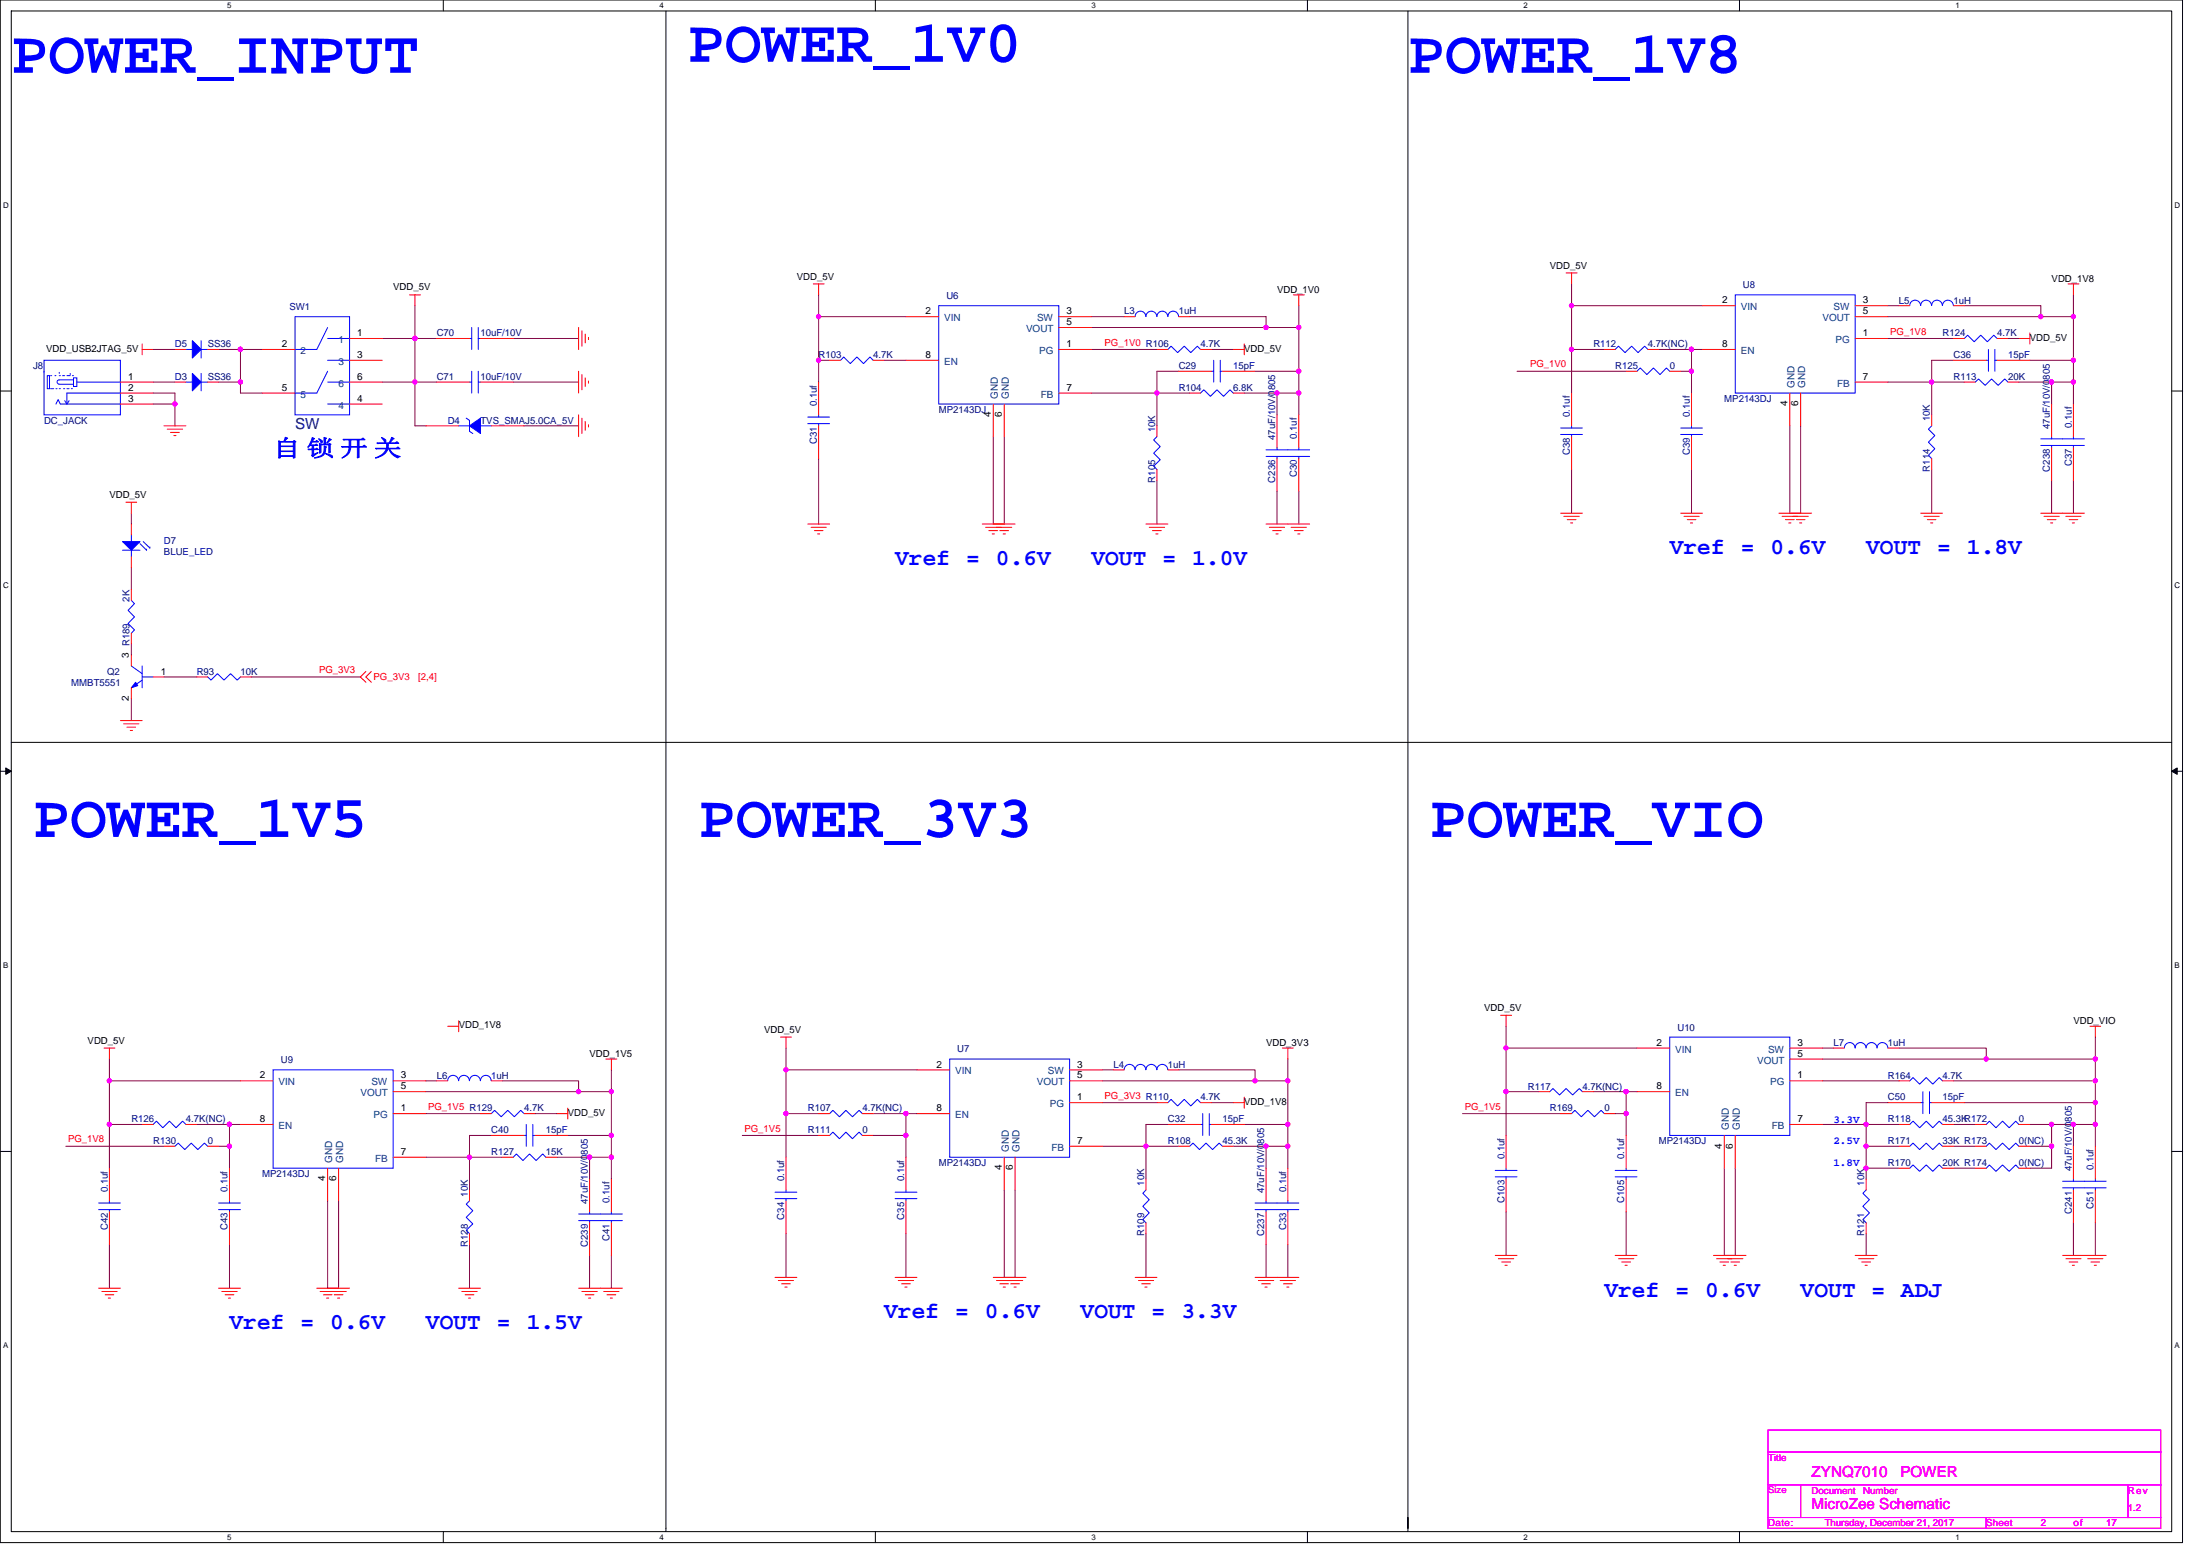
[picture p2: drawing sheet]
<svg xmlns="http://www.w3.org/2000/svg" width="297mm" height="210mm" viewBox="0 0 297 210" stroke-linecap="round" stroke-linejoin="round" font-family="sans-serif">
<path d="M0 0h294.7v208.2h-294.7zM1.5 1.5h291.7v205.2h-291.7z" fill="none" stroke="#000" stroke-width=".14"/>
<g fill="#fff">
<path d="M30.7 .1h.6v1.2h-.6z"/>
<path d="M30.7 206.8h.6v1.2h-.6z"/>
</g>
<path d="M59.9 0v1.5M59.9 206.7v1.5" fill="none" stroke="#000" stroke-width=".14"/>
<g fill="#fff">
<path d="M89 .1h.6v1.2h-.6z"/>
<path d="M89 206.8h.6v1.2h-.6z"/>
</g>
<path d="M118.2 0v1.5M118.2 206.7v1.5" fill="none" stroke="#000" stroke-width=".14"/>
<g fill="#fff">
<path d="M147.4 .1h.5v1.2h-.5z"/>
<path d="M147.4 206.8h.5v1.2h-.5z"/>
</g>
<path d="M176.5 0v1.5M176.5 206.7v1.5" fill="none" stroke="#000" stroke-width=".14"/>
<g fill="#fff">
<path d="M205.7 .1h.6v1.2h-.6z"/>
<path d="M205.7 206.8h.6v1.2h-.6z"/>
</g>
<path d="M234.9 0v1.5M234.9 206.7v1.5" fill="none" stroke="#000" stroke-width=".14"/>
<g fill="#fff">
<path d="M264 .1h.6v1.2h-.6z"/>
<path d="M264 206.8h.6v1.2h-.6z"/>
<path d="M.4 27.1h.8v1.2h-.8z"/>
<path d="M293.6 27.1h.7v1.2h-.7z"/>
<path d="M.4 78.4h.8v1.2h-.8z"/>
<path d="M293.6 78.4h.7v1.2h-.7z"/>
</g>
<path d="M0 52.8h1.5M293.2 52.8h1.5" fill="none" stroke="#000" stroke-width=".14"/>
<g fill="#fff">
<path d="M.4 129.7h.7v1.2h-.7z"/>
<path d="M293.6 129.7h.7v1.2h-.7z"/>
</g>
<path d="M0 104.1h1.5M293.2 104.1h1.5" fill="none" stroke="#000" stroke-width=".14"/>
<path d="M.8 103.6l.7 .5-.7 .4zM293.2 104.1l.8-.5v.9z" fill="#000" stroke="#000" stroke-width=".14"/>
<g fill="#fff">
<path d="M.4 181h.7v1.2h-.7z"/>
<path d="M293.6 181h.7v1.2h-.7z"/>
</g>
<path d="M89.9 1.5v205.2M190.1 1.5v205.2M1.5 100.2h291.7M0 155.4h1.5M293.2 155.4h1.5" fill="none" stroke="#000" stroke-width=".14"/>
<g fill="none" stroke="#800040" stroke-width=".14">
<path d="M110.5 39.8v2.9M212.2 38.3v3M279.9 39.8v2.9M20.7 54.5h2.9M20.7 51.6h2.9M20.7 53h2.9v1.5M20.7 47.2h2.9M23.6 54.5v3M29.5 51.6h3M29.5 47.2h3M32.5 47.2v4.4M32.5 51.6v1.4h2.9"/>
<path d="M32.5 47.2h2.9M51.6 51.6h4.4M51.6 45.7h4.4M56 45.7h3M56 51.6h3M56 51.6v5.9h1.5M56 45.7v5.9M56 41.3v4.4M69.3 45.7h8.8M69.3 51.6h8.8M70.8 57.5h7.3M110.5 42.7v5.9h1.5"/>
<path d="M110.5 42.7h11.8M110.5 48.6v3M119.4 48.6h2.9M134.1 58.9v11.8M135.6 58.9v11.8M147.4 44.2h23.5M147.4 42.7h4.4M147.4 53h8.8M147.4 47.2h8.8M156.2 53v4.5M156.2 53h4.4M159.1 50.1h-2.9v2.9"/>
<path d="M160.6 42.7h10.3v1.5M163.6 47.2h2.9M168 53h4.4M169.5 50.1h5.9M170.9 44.2h4.5M172.4 53h3M172.4 53v3M175.4 41.3v2.9M175.4 44.2v5.9M175.4 50.1v2.9M175.4 53v3M204.8 50.1h14.8"/>
<path d="M212.2 41.3v5.9M212.2 47.2v5.8M212.2 41.3h17.7M212.2 47.2h4.4M224 47.2h4.4M226.9 50.1h1.5M228.4 50.1v2.9M228.4 47.2v2.9M228.4 47.2h1.5M241.7 57.5v11.8M243.1 57.5v11.8M254.9 51.6h5.9"/>
<path d="M254.9 42.7h20.6M254.9 41.3h1.5M254.9 45.7h8.9M260.8 51.6v4.4M260.8 51.6h4.4M263.8 48.6h-3v3M265.2 41.3h10.3v1.4M271.1 45.7h1.5M272.6 51.6h4.4M274.1 48.6h5.8M275.5 42.7h4.4M277 51.6v2.9"/>
<path d="M277 51.6h2.9M279.9 42.7v5.9M279.9 51.6v2.9M279.9 48.6v3M17.7 76.6v3M17.7 69.3v1.4M110.5 61.9v8.8M156.2 64.8v5.9M172.4 66.3v4.4M175.4 66.3v4.4M212.2 63.4v5.9M228.4 63.4v5.9"/>
<path d="M260.8 63.4v5.9M277 64.8v4.5M279.9 64.8v4.5M17.7 86.9v1.5M17.7 94.3v2.9M22.1 91.4h4.5M33.9 91.4h14.8M203.3 138.5v8.8M282.9 140v2.9M8.9 154.7h13.2M14.8 142.9v8.8h4.4M14.8 145.9h17.7"/>
<path d="M14.8 151.7v5.9M26.6 151.7h4.4M29.5 154.7h1.5M31 151.7h1.5M31 154.7v2.9M31 151.7v3M57.5 145.9h1.5M57.5 147.3h20.6M57.5 150.3h7.4M57.5 156.2h5.9M63.4 156.2v4.4M63.4 156.2h4.4"/>
<path d="M66.3 153.2h-2.9v3M67.8 145.9h10.3v1.4M72.2 150.3h3M75.2 156.2h4.4M76.7 153.2h5.8M78.1 147.3h4.4M79.6 156.2h2.9M79.6 156.2v2.9M82.5 144.4v2.9M82.5 147.3v5.9M82.5 156.2v2.9M82.5 153.2v3"/>
<path d="M100.2 153.2h10.3M106.1 144.4h17.7M106.1 150.3h4.4M106.1 150.3v5.9M106.1 141.4v8.9M117.9 153.2h4.4M117.9 150.3h4.4M122.3 150.3h1.5M122.3 153.2v3M122.3 150.3v2.9M148.8 145.9h20.7M148.8 148.8h7.4"/>
<path d="M148.8 144.4h1.5M148.8 154.7h5.9M154.7 154.7v4.4M154.7 154.7h4.4M157.7 151.7h-3v3M159.1 144.4h10.4v1.5M163.6 148.8h2.9M166.5 154.7h4.4M168 151.7h5.9M169.5 145.9h4.4M170.9 154.7h3M170.9 154.7v2.9"/>
<path d="M173.9 145.9v5.8M173.9 154.7v2.9M173.9 151.7v3M173.9 142.9v3M197.5 150.3h13.2M203.3 141.4h17.7M203.3 147.3v5.9M203.3 147.3h4.5M215.1 147.3h4.5M218.1 150.3h1.5M219.6 147.3v3M219.6 150.3v2.9"/>
<path d="M219.6 147.3h1.4M232.8 157.6v11.8M234.3 157.6v11.8M246.1 151.7h5.9M246.1 141.4h1.4M246.1 142.9h22.1M246.1 145.9h10.3M252 151.7h4.4M252 157.6h4.4M252 157.6v1.5M252 151.7v3M252 154.7v2.9"/>
<path d="M252 154.7h4.4M254.9 148.8h-2.9v2.9M256.4 141.4h11.8v1.5M263.8 145.9h19.1M263.8 151.7h2.9M263.8 154.7h2.9M263.8 157.6h2.9M265.2 148.8h17.7M268.2 142.9h14.7M274.1 151.7h2.9M274.1 154.7h2.9M277 151.7v3"/>
<path d="M277 154.7v2.9h-2.9M277 151.7h2.9M279.9 151.7h3M279.9 151.7v3M282.9 145.9v2.9M282.9 151.7v3M282.9 148.8v2.9M282.9 142.9v3M14.8 168v5.8M31 168v5.8M44.2 162.1v11.7M45.7 162.1v11.7"/>
<path d="M63.4 168v5.8M79.6 169.4v4.4M82.5 169.4v4.4M106.1 166.5v5.9M122.3 166.5v5.9M135.6 160.6v11.8M137.1 160.6v11.8M154.7 166.5v5.9M170.9 168v4.4M173.9 168v4.4M203.3 163.5v5.9M219.6 163.5v5.9"/>
<path d="M252 166.5v2.9M279.9 165v4.4M282.9 165v4.4"/>
</g>
<g fill="#f0f" stroke="#f0f" stroke-width=".14">
<circle cx="110.5" cy="42.7" r=".29"/>
<circle cx="170.9" cy="44.2" r=".29"/>
<circle cx="156.2" cy="53" r=".29"/>
<circle cx="175.4" cy="44.2" r=".29"/>
<circle cx="175.4" cy="53" r=".29"/>
<circle cx="172.4" cy="53" r=".29"/>
<circle cx="110.5" cy="48.6" r=".29"/>
<circle cx="175.4" cy="50.1" r=".29"/>
<circle cx="106.1" cy="144.4" r=".29"/>
<circle cx="169.4" cy="145.8" r=".29"/>
<circle cx="154.7" cy="154.7" r=".29"/>
<circle cx="173.9" cy="145.8" r=".29"/>
<circle cx="173.9" cy="154.7" r=".29"/>
<circle cx="106.1" cy="150.3" r=".29"/>
<circle cx="170.9" cy="154.7" r=".29"/>
<circle cx="173.9" cy="151.7" r=".29"/>
<circle cx="122.3" cy="153.2" r=".29"/>
<circle cx="122.3" cy="150.3" r=".29"/>
<circle cx="212.2" cy="41.2" r=".29"/>
<circle cx="228.4" cy="47.1" r=".29"/>
<circle cx="275.5" cy="42.7" r=".29"/>
<circle cx="260.8" cy="51.5" r=".29"/>
<circle cx="279.9" cy="42.7" r=".29"/>
<circle cx="279.9" cy="51.5" r=".29"/>
<circle cx="277" cy="51.5" r=".29"/>
<circle cx="212.2" cy="47.1" r=".29"/>
<circle cx="279.9" cy="48.6" r=".29"/>
<circle cx="228.4" cy="50.1" r=".29"/>
<circle cx="14.8" cy="145.8" r=".29"/>
<circle cx="31" cy="151.7" r=".29"/>
<circle cx="78.1" cy="147.3" r=".29"/>
<circle cx="63.4" cy="156.2" r=".29"/>
<circle cx="82.5" cy="147.3" r=".29"/>
<circle cx="82.5" cy="156.2" r=".29"/>
<circle cx="14.8" cy="151.7" r=".29"/>
<circle cx="79.6" cy="156.2" r=".29"/>
<circle cx="82.5" cy="153.2" r=".29"/>
<circle cx="31" cy="154.7" r=".29"/>
<circle cx="23.6" cy="54.5" r=".29"/>
<circle cx="219.5" cy="147.3" r=".29"/>
<circle cx="203.3" cy="141.4" r=".29"/>
<circle cx="268.2" cy="142.9" r=".29"/>
<circle cx="252" cy="151.7" r=".29"/>
<circle cx="282.9" cy="151.7" r=".29"/>
<circle cx="203.3" cy="147.3" r=".29"/>
<circle cx="279.9" cy="151.7" r=".29"/>
<circle cx="282.9" cy="148.8" r=".29"/>
<circle cx="282.9" cy="145.8" r=".29"/>
<circle cx="282.9" cy="142.9" r=".29"/>
<circle cx="219.5" cy="150.3" r=".29"/>
<circle cx="252" cy="154.7" r=".29"/>
<circle cx="252" cy="157.6" r=".29"/>
<circle cx="277" cy="154.7" r=".29"/>
<circle cx="277" cy="151.7" r=".29"/>
<circle cx="56" cy="51.5" r=".29"/>
<circle cx="56" cy="45.7" r=".29"/>
<circle cx="32.5" cy="47.1" r=".29"/>
<circle cx="32.5" cy="51.5" r=".29"/>
</g>
<g fill="none" stroke="#f00" stroke-width=".14">
<path d="M55.3 39.8h1.5M56 39.8v1.5M109.8 38.3h1.5M110.5 38.3v1.5M174.6 39.8h1.5M175.4 39.8v1.5M211.5 36.8h1.4M212.2 36.8v1.5M279.2 38.3h1.5M279.9 38.3v1.5M16.3 54.5h4.4M16.3 53h4.4"/>
<path d="M16.3 51.6h4.4M19.2 47.2h1.5M19.2 46.4v1.5M22.1 57.5h3M22.6 57.9h2.1M23 58.4h1.2M23.5 58.8h.3M23.6 51.6h1.5M23.6 47.2h1.5M28 51.6h1.5M28 47.2h1.5M35.4 47.2h4.4"/>
<path d="M35.4 53h4.4M47.2 45.7h4.4M47.2 48.6h4.4M47.2 54.5h4.4M47.2 51.6h4.4M57.5 57.5h4.4M59 51.6h4.4M59 45.7h4.4M64.9 51.6h4.4M64.9 45.7h4.4M66.3 57.5h4.5M78.1 50.1v2.9"/>
<path d="M78.1 56v2.9M78.1 44.2v3M78.6 50.5v2.1M78.6 56.4v2.1M78.6 44.6v2.1M79 51v1.2M79 56.9v1.2M79 45.1v1.2M79.5 51.4v.3M79.5 57.3v.3M79.5 45.5v.3M110.5 57.5v4.4"/>
<path d="M110.5 51.6v4.4M112 48.6h1.5M117.9 48.6h1.5M122.3 42.7h4.4M122.3 48.6h4.4M134.1 54.5v4.4M135.6 54.5v4.4M143 47.2h4.4M143 42.7h4.4M143 44.2h4.4M143 53h4.4M151.8 42.7h1.5"/>
<path d="M156.2 57.5v1.4M156.2 47.2h1.5M159.1 42.7h1.5M159.1 50.1h4.5M160.6 53h1.5M162.1 47.2h1.5M165.1 50.1h4.4M166.5 47.2h1.5M166.5 53h1.5M168 46.4v1.5M172.4 56v4.4M175.4 56v4.4"/>
<path d="M212.2 58.9v4.5M212.2 53v4.5M216.6 47.2h1.5M219.6 50.1h1.4M222.5 47.2h1.5M225.4 50.1h1.5M228.4 58.9v4.5M228.4 53v4.5M229.9 41.3h4.4M229.9 47.2h4.4M241.7 53v4.5M243.1 53v4.5"/>
<path d="M250.5 45.7h4.4M250.5 41.3h4.4M250.5 42.7h4.4M250.5 51.6h4.4M256.4 41.3h1.4M260.8 56v1.5M263.8 48.6h4.4M263.8 41.3h1.4M263.8 45.7h1.4M265.2 51.6h1.5M269.6 45.7h1.5M269.6 48.6h4.5"/>
<path d="M271.1 51.6h1.5M272.6 45.7h1.5M274.1 44.9v1.5M277 54.5v4.4M279.9 54.5v4.4M17 67.8h1.5M17.7 67.8v1.5M17.7 79.6v1.4M17.7 75.1v1.5M17.7 70.7v1.5M109.1 70.7h2.9M109.5 71.2h2.1"/>
<path d="M110 71.6h1.1M110.4 72.1h.3M132.6 70.7h3M133.1 71.2h2M133.5 71.6h1.2M134 72.1h.3M134.1 70.7h3M134.6 71.2h2M135 71.6h1.2M135.4 72.1h.3M154.7 70.7h3M155.2 71.2h2"/>
<path d="M155.6 71.6h1.2M156.1 72.1h.3M156.2 63.4v1.4M170.9 70.7h5.9M171.4 71.2h2M171.8 71.6h1.2M172.3 72.1h.3M172.4 61.9v4.4M174.3 71.2h2.1M174.8 71.6h1.2M175.2 72.1h.3M175.4 61.9v4.4"/>
<path d="M210.7 69.3h3M211.2 69.7h2M211.6 70.1h1.2M212 70.6h.3M226.9 69.3h3M227.4 69.7h2M227.8 70.1h1.2M228.2 70.6h.3M240.2 69.3h2.9M240.6 69.7h2.1M241.1 70.1h1.1M241.5 70.6h.3"/>
<path d="M241.7 69.3h2.9M242.1 69.7h2.1M242.5 70.1h1.2M243 70.6h.3M259.3 69.3h3M259.8 69.7h2M260.2 70.1h1.2M260.7 70.6h.3M260.8 61.9v1.5M275.5 69.3h5.9M276 69.7h2M276.4 70.1h1.2"/>
<path d="M276.9 70.6h.3M277 60.4v4.4M278.9 69.7h2.1M279.4 70.1h1.1M279.8 70.6h.3M279.9 60.4v4.4M16.3 97.2h2.9M16.7 97.7h2.1M17.1 98.1h1.2M17.6 98.6h.3M17.7 92.8v1.5M17.7 88.4v1.5"/>
<path d="M17.7 85.4v1.5M20.7 91.4h1.4M26.6 91.4h1.4M32.5 91.4h1.4M49.4 90.6l-.7 .8 .7 .7M50.1 90.6l-.7 .8 .7 .7M60.4 138.5h1.5M61.9 137.8v1.4M105.4 140h1.4M106.1 140v1.4M202.6 137h1.5M203.3 137v1.5"/>
<path d="M282.2 138.5h1.4M282.9 138.5v1.5M14.1 141.4h1.4M14.8 141.4v1.5M14.8 157.6v4.5M19.2 151.7h1.5M22.1 154.7h1.5M25.1 151.7h1.5M28 154.7h1.5M31 157.6v4.5M32.5 145.9h4.4M32.5 151.7h4.4"/>
<path d="M44.2 157.6v4.5M45.7 157.6v4.5M53.1 150.3h4.4M53.1 145.9h4.4M53.1 147.3h4.4M53.1 156.2h4.4M59 145.9h1.4M64.9 150.3h1.4M66.3 153.2h4.5M66.3 145.9h1.5M67.8 156.2h1.5M70.8 150.3h1.4"/>
<path d="M72.2 153.2h4.5M73.7 156.2h1.5M75.2 150.3h1.5M76.7 149.5v1.5M79.6 159.1v4.4M81.8 142.9h1.5M82.5 142.9v1.5M82.5 159.1v4.4M106.1 156.2v4.4M110.5 150.3h1.5M110.5 153.2h1.5M116.4 150.3h1.5"/>
<path d="M116.4 153.2h1.5M122.3 156.2v4.4M123.8 144.4h4.4M123.8 150.3h4.4M135.6 156.2v4.4M137.1 156.2v4.4M144.4 148.8h4.4M144.4 144.4h4.4M144.4 145.9h4.4M144.4 154.7h4.4M150.3 144.4h1.5M154.7 159.1v1.5"/>
<path d="M156.2 148.8h1.5M157.7 151.7h4.4M157.7 144.4h1.4M159.1 154.7h1.5M162.1 148.8h1.5M163.6 151.7h4.4M165.1 154.7h1.4M166.5 148.8h1.5M168 148.1v1.4M170.9 157.6v4.5M173.1 141.4h1.5M173.9 157.6v4.5"/>
<path d="M173.9 141.4v1.5M203.3 159.1v4.4M203.3 153.2v4.4M207.8 147.3h1.5M210.7 150.3h1.5M213.7 147.3h1.4M216.6 150.3h1.5M219.6 159.1v4.4M219.6 153.2v4.4M221 141.4h4.4M221 147.3h4.4M232.8 153.2v4.4"/>
<path d="M234.3 153.2v4.4M241.7 145.9h4.4M241.7 141.4h4.4M241.7 142.9h4.4M241.7 151.7h4.4M247.5 141.4h1.5M252 159.1v1.5M254.9 148.8h4.4M254.9 141.4h1.5M256.4 145.9h1.4M256.4 151.7h1.4M256.4 157.6h1.4"/>
<path d="M256.4 154.7h1.4M260.8 148.8h4.4M262.3 145.9h1.5M262.3 151.7h1.5M262.3 157.6h1.5M262.3 154.7h1.5M266.7 157.6h1.5M266.7 154.7h1.5M266.7 151.7h1.5M272.6 157.6h1.5M272.6 154.7h1.5M272.6 151.7h1.5"/>
<path d="M279.9 154.7v4.4M282.9 154.7v4.4M13.3 173.8h3M13.8 174.3h2M14.2 174.7h1.2M14.6 175.2h.3M14.8 163.5v4.5M29.5 173.8h3M29.9 174.3h2.1M30.4 174.7h1.2M30.8 175.2h.3M31 163.5v4.5"/>
<path d="M42.8 173.8h2.9M43.2 174.3h2.1M43.7 174.7h1.1M44.1 175.2h.3M44.2 173.8h3M44.7 174.3h2.1M45.1 174.7h1.2M45.6 175.2h.3M61.9 173.8h3M62.4 174.3h2M62.8 174.7h1.2M63.2 175.2h.3"/>
<path d="M63.4 166.5v1.5M63.4 160.6v1.5M78.6 174.3h2M79 174.7h1.2M79.5 175.2h.3M79.6 165v4.4M81.5 174.3h2.1M82 174.7h1.1M82.4 175.2h.3M82.5 165v4.4M84 173.8h-5.9M104.6 172.4h3"/>
<path d="M105.1 172.8h2M105.5 173.2h1.2M106 173.7h.3M106.1 162.1v4.4M120.9 172.4h2.9M121.3 172.8h2.1M121.7 173.2h1.2M122.2 173.7h.3M122.3 162.1v4.4M134.1 172.4h3M134.6 172.8h2M135 173.2h1.2"/>
<path d="M135.4 173.7h.3M135.6 172.4h2.9M136 172.8h2.1M136.5 173.2h1.1M136.9 173.7h.3M153.3 172.4h2.9M153.7 172.8h2.1M154.2 173.2h1.1M154.6 173.7h.3M154.7 165v1.5M169.9 172.8h2.1M170.3 173.2h1.2"/>
<path d="M170.8 173.7h.3M170.9 163.5v4.5M172.8 172.8h2.1M173.3 173.2h1.2M173.7 173.7h.3M173.9 163.5v4.5M175.4 172.4h-5.9M201.9 169.4h2.9M202.3 169.9h2.1M202.8 170.3h1.1M203.2 170.8h.3M218.1 169.4h2.9"/>
<path d="M218.5 169.9h2.1M219 170.3h1.2M219.4 170.8h.3M231.3 169.4h3M231.8 169.9h2M232.2 170.3h1.2M232.7 170.8h.3M232.8 169.4h3M233.3 169.9h2M233.7 170.3h1.2M234.1 170.8h.3M250.5 169.4h2.9"/>
<path d="M250.9 169.9h2.1M251.4 170.3h1.2M251.8 170.8h.3M252 165v1.5M278.9 169.9h2.1M279.4 170.3h1.1M279.8 170.8h.3M279.9 160.6v4.4M281.9 169.9h2M282.3 170.3h1.2M282.8 170.8h.3M282.9 160.6v4.4"/>
<path d="M284.4 169.4h-5.9"/>
</g>
<path d="M238.7 193h53v2.9h-53zM238.7 195.9h53v4.5h-53zM238.7 204.8h29.5v1.4h-29.5zM238.7 200.4h4.4v4.4h-4.4zM243.1 200.4h44.2v4.4h-44.2zM268.2 204.8h23.5v1.4h-23.5zM287.3 200.4h4.4v4.4h-4.4z" fill="none" stroke="#f0f" stroke-width=".14"/>
<g fill="none" stroke="#00f" stroke-width=".14">
<path d="M234.3 39.8h16.2v13.2h-16.2zM5.9 48.6h10.4v7.4h-10.4zM5.9 50.1h.1M6.4 50.7h.3v1.8h-.3zM6.8 50.7h.2M6.8 52.5h.5M7.4 50.7h.2M7.6 54.5l.2-.6 .3 .6h8.2M7.6 52.5h.1M8 51.3a.29 .29 0 0 0-.3 .3 .29 .29 0 0 0 .3 .2M8 51.3h1.9M8 51.9h1.9"/>
<path d="M8 50.2h.1M8 50.7h.1M8 52.5h.1M8.4 50.7h.3M8.6 52.5h.1M8.7 54.1l.3 .4M9 50.7h.5M9 52.5h.3M9.3 54.1l-.3 .4M9.5 50.4h.1M9.6 52.5h.2M9.8 50.7h.1"/>
<path d="M9.9 51h.5v1.2h-.5zM10.4 51.6h5.9M11.8 51.6h.1M16.3 53h-7.3v1.5M25.1 51.6h.9M25.1 47.2h.9M27.2 51.6h.8M27.2 50.4v2.3M27.2 47.2h.8M27.2 46v2.3M39.8 42.7h7.4v13.3h-7.4zM44.2 44.2l-1.4 3h-3"/>
<path d="M44.2 50.1l-1.4 2.9h-3M44.2 51.6h3M44.2 54.5h3M44.2 45.7h3M44.2 48.6h3M61.9 57.5h1.5M62.9 56.4l.5 .3v1.5l.4 .3M63.4 51.6h.3M63.4 45.7h.3M63.7 50.1v2.9M63.7 44.2v3M64.6 51.6h.3"/>
<path d="M64.6 45.7h.3M64.6 50.1v2.9M64.6 44.2v3M64.9 57.5h1.4M109.1 57.2h2.9M109.1 56.3h2.9M110.5 57.2v.3M110.5 56v.3M113.5 48.6l.4-.4 .9 .9 .9-.9 .9 .9 .9-.9 .4 .4M126.7 41.3h16.3v13.2h-16.3zM153.3 42.7a.72 .72 0 0 1 .7-.7 .72 .72 0 0 1 .7 .7M154.7 42.7a.73 .73 0 0 1 .8-.7 .73 .73 0 0 1 .7 .7"/>
<path d="M156.2 58.9l-.4 .5 .9 .9-.9 .9 .9 .8-.9 .9 .4 .5M156.2 42.7a.73 .73 0 0 1 .7-.7 .73 .73 0 0 1 .8 .7M157.7 47.2l.4-.5 .9 .9 .9-.9 .9 .9 .9-.9 .4 .5M157.7 42.7a.72 .72 0 0 1 .7-.7 .72 .72 0 0 1 .7 .7M162.1 53l.4-.4 .9 .9 .9-.9 .9 .9 .9-.9 .4 .4M163.6 50.1h.3M163.9 48.6v3M164.8 50.1h.3M164.8 48.6v3M210.7 58.6h3M210.7 57.8h3M212.2 58.6v.3"/>
<path d="M212.2 57.5v.3M218.1 47.2l.4-.5 .9 .9 .9-.9 .9 .9 .9-.9 .4 .5M221 50.1l.5-.4 .9 .8 .8-.8 .9 .8 .9-.8 .4 .4M226.9 58.6h3M226.9 57.8h3M228.4 58.6v.3M228.4 57.5v.3M257.8 41.2a.73 .73 0 0 1 .8-.7 .73 .73 0 0 1 .7 .7M259.3 41.2a.73 .73 0 0 1 .8-.7 .73 .73 0 0 1 .7 .7M260.8 41.2a.72 .72 0 0 1 .7-.7 .72 .72 0 0 1 .8 .7M260.8 57.5l-.4 .4 .8 .9-.8 .9 .8 .9-.8 .8 .4 .5M262.3 41.2a.73 .73 0 0 1 .7-.7 .73 .73 0 0 1 .7 .7"/>
<path d="M265.2 45.7l.5-.5 .8 .9 .9-.9 .9 .9 .9-.9 .4 .5M266.7 51.6l.4-.5 .9 .9 .9-.9 .9 .9 .9-.9 .4 .5M268.2 48.6h.3M268.5 47.2v2.9M269.3 48.6h.3M269.3 47.2v2.9M275.5 59.2h5.9M277 58.9v.3M279.9 58.9v.3M16.5 74.3h2.4M17.7 72.2v.9M17.7 74.3v.8"/>
<path d="M18.9 73.4l.9 .9v-.2M19.3 73.1l.9 .9v-.2M170.9 61.6h5.9M170.9 60.7h5.9M172.4 61.6v.3M172.4 60.4v.3M175.4 61.6v.3M175.4 60.4v.3M275.5 60.1h5.9M277 60.1v.3M279.9 60.1v.3M17.7 89.9l1.5 1"/>
<path d="M17.7 81l.5 .5-.9 .9 .9 .8-.9 .9 .9 .9-.5 .4M19.2 89.9v2.9M19.2 91.4h1.5M19.2 91.8l-1.5 1M28 91.4l.5 .4 .9-.9 .8 .9 .9-.9 .9 .9 .5-.4M225.4 140h16.3v13.2h-16.3zM20.7 151.7l.4-.4 .9 .9 .9-.9 .9 .9 .9-.9 .4 .4M23.6 154.7l.5-.4 .9 .8 .8-.8 .9 .8 .9-.8 .4 .4M36.9 144.4h16.2v13.2h-16.2zM60.4 145.8a.73 .73 0 0 1 .8-.7 .73 .73 0 0 1 .7 .7M61.9 145.8a.72 .72 0 0 1 .8-.7 .72 .72 0 0 1 .7 .7M63.4 145.8a.73 .73 0 0 1 .7-.7 .73 .73 0 0 1 .8 .7"/>
<path d="M64.9 145.8a.72 .72 0 0 1 .7-.7 .72 .72 0 0 1 .7 .7M66.3 150.3l.5-.5 .9 .9 .9-.9 .8 .9 .9-.9 .5 .5M69.3 156.2l.4-.5 .9 .9 .9-.9 .9 .9 .9-.9 .4 .5M70.8 153.2h.3M71.1 151.7v3M71.9 153.2h.3M71.9 151.7v3M112 150.3l.5-.5 .8 .9 .9-.9 .9 .9 .9-.9 .4 .5M112 153.2l.5-.4 .8 .9 .9-.9 .9 .9 .9-.9 .4 .4M128.2 142.9h16.2v13.3h-16.2zM151.8 144.4a.73 .73 0 0 1 .7-.8 .73 .73 0 0 1 .7 .8M153.3 144.4a.72 .72 0 0 1 .7-.8 .72 .72 0 0 1 .7 .8"/>
<path d="M154.7 144.4a.73 .73 0 0 1 .8-.8 .73 .73 0 0 1 .7 .8M156.2 144.4a.73 .73 0 0 1 .7-.8 .73 .73 0 0 1 .8 .8M157.7 148.8l.4-.4 .9 .8 .9-.8 .9 .8 .9-.8 .4 .4M160.6 154.7l.5-.4 .8 .8 .9-.8 .9 .8 .9-.8 .5 .4M162.1 151.7h.3M162.4 150.3v2.9M163.3 151.7h.3M163.3 150.3v2.9M201.9 158.8h2.9M201.9 157.9h2.9M203.3 158.8v.3M203.3 157.6v.3"/>
<path d="M209.3 147.3l.4-.4 .9 .9 .9-.9 .8 .9 .9-.9 .5 .4M212.2 150.3l.4-.5 .9 .9 .9-.9 .9 .9 .9-.9 .4 .5M218.1 158.8h2.9M218.1 157.9h2.9M219.6 158.8v.3M219.6 157.6v.3M249 141.4a.72 .72 0 0 1 .7-.7 .72 .72 0 0 1 .8 .7M250.5 141.4a.73 .73 0 0 1 .7-.7 .73 .73 0 0 1 .7 .7M252 141.4a.73 .73 0 0 1 .7-.7 .73 .73 0 0 1 .7 .7M253.4 141.4a.72 .72 0 0 1 .8-.7 .72 .72 0 0 1 .7 .7M257.8 145.9l.5-.5 .9 .9 .9-.9 .9 .9 .8-.9 .5 .5M257.8 151.7l.5-.4 .9 .9 .9-.9 .9 .9 .8-.9 .5 .4"/>
<path d="M257.8 157.6l.5-.4 .9 .9 .9-.9 .9 .9 .8-.9 .5 .4M257.8 154.7l.5-.4 .9 .8 .9-.8 .9 .8 .8-.8 .5 .4M259.3 148.8h.3M259.6 147.3v3M260.5 148.8h.3M260.5 147.3v3M268.2 157.6l.4-.4 .9 .9 .9-.9 .9 .9 .9-.9 .4 .4M268.2 154.7l.4-.4 .9 .8 .9-.8 .9 .8 .9-.8 .4 .4M268.2 151.7l.4-.4 .9 .9 .9-.9 .9 .9 .9-.9 .4 .4M278.5 159.4h5.9M279.9 159.1v.3M282.9 159.1v.3"/>
<path d="M13.3 163.2h3M13.3 162.3h3M14.8 163.2v.3M14.8 162.1v.2M29.5 163.2h3M29.5 162.3h3M31 163.2v.3M31 162.1v.2M63.4 162.1l-.5 .4 .9 .9-.9 .9 .9 .9-.9 .8 .5 .5M78.1 164.7h5.9M78.1 163.8h5.9M79.6 164.7v.3"/>
<path d="M79.6 163.5v.3M82.5 164.7v.3M82.5 163.5v.3M104.6 161.8h3M104.6 160.9h3M106.1 161.8v.3M106.1 160.6v.3M120.9 161.8h2.9M120.9 160.9h2.9M122.3 161.8v.3M122.3 160.6v.3M154.7 160.6l-.4 .4 .9 .9-.9 .9 .9 .9-.9 .9 .4 .4"/>
<path d="M169.5 163.2h5.9M169.5 162.3h5.9M170.9 163.2v.3M170.9 162.1v.2M173.9 163.2v.3M173.9 162.1v.2M252 160.6l-.5 .4 .9 .9-.9 .9 .9 .9-.9 .9 .5 .4M278.5 160.3h5.9M279.9 160.3v.3M282.9 160.3v.3"/>
</g>
<g fill="#00f" stroke="#00f" stroke-width=".14">
<path d="M63.4 57.5l1.5-1.1v2.1z" fill-rule="evenodd"/>
<path d="M26 50.4l1.2 1.2-1.2 1.1z" fill-rule="evenodd"/>
<path d="M18.3 92.1l.3 .4-.9 .3z" fill-rule="evenodd"/>
<path d="M16.5 73.1h2.4l-1.2 1.2z" fill-rule="evenodd"/>
<path d="M26 46l1.2 1.2-1.2 1.1z" fill-rule="evenodd"/>
</g>
<g font-size="8.2" fill="#00f">
<text x="1.5" y="9.8">POWER_INPUT</text>
<text x="92.9" y="8.3">POWER_1V0</text>
<text x="190.1" y="9.8">POWER_1V8</text>
<text x="4.5" y="112.9">POWER_1V5</text>
<text x="94.3" y="112.9">POWER_3V3</text>
<text x="193" y="112.9">POWER_VIO</text>
</g>
<g font-size="3.1" fill="#00f">
<text x="36.9" y="61.5">自 锁 开 关</text>
<text x="120.9" y="76.3">Vref =</text>
<text x="134.5" y="76.3">0.6V</text>
<text x="147.4" y="76.3">VOUT =</text>
<text x="161" y="76.3">1.0V</text>
<text x="225.4" y="74.8">Vref =</text>
<text x="239.1" y="74.8">0.6V</text>
<text x="252" y="74.8">VOUT =</text>
<text x="265.6" y="74.8">1.8V</text>
<text x="31" y="179.4">Vref =</text>
<text x="44.6" y="179.4">0.6V</text>
<text x="57.5" y="179.4">VOUT =</text>
<text x="71.1" y="179.4">1.5V</text>
<text x="119.4" y="177.9">Vref =</text>
<text x="133" y="177.9">0.6V</text>
<text x="145.9" y="177.9">VOUT =</text>
<text x="159.5" y="177.9">3.3V</text>
<text x="216.6" y="175">Vref =</text>
<text x="230.2" y="175">0.6V</text>
<text x="243.1" y="175">VOUT = ADJ</text>
</g>
<text font-size="2.1" fill="#000080" x="39.8" y="57.8">SW</text>
<g font-size="2.1" fill="#f0f">
<text x="244.6" y="203.7">MicroZee Schematic</text>
<text x="244.6" y="199.3">ZYNQ7010</text>
<text x="256.6" y="199.3">POWER</text>
</g>
<g font-size="1.5" fill="#00f">
<text x="247.5" y="154.4">2.5V</text>
<text x="247.5" y="151.5">3.3V</text>
<text x="247.5" y="157.4">1.8V</text>
</g>
<g font-size="1.3" fill="#000080">
<text x="39.1" y="41.8">SW1</text>
<text x="127.8" y="40.4">U6</text>
<text x="235.3" y="38.9">U8</text>
<text x="256.4" y="41">L5</text>
<text x="263.8" y="41">1uH</text>
<text x="23.6" y="46.9">D5</text>
<text x="28" y="46.9">SS36</text>
<text x="59" y="45.4">C70</text>
<text x="64.9" y="45.4">10uF/10V</text>
<text x="151.8" y="42.4">L3</text>
<text x="159.1" y="42.4">1uH</text>
<text x="162.1" y="46.9">4.7K</text>
<text x="215.1" y="46.9">R112</text>
<text x="222.5" y="46.9">4.7K(NC)</text>
<text x="262.3" y="45.4">R124</text>
<text x="269.6" y="45.4">4.7K</text>
<text x="4.5" y="49.8">J8</text>
<text x="23.6" y="51.3">D3</text>
<text x="28" y="51.3">SS36</text>
<text x="59" y="51.3">C71</text>
<text x="64.9" y="51.3">10uF/10V</text>
<text x="110.5" y="48.3">R103</text>
<text x="117.9" y="48.3">4.7K</text>
<text x="159.1" y="52.7">R104</text>
<text x="159.1" y="49.8">C29</text>
<text x="166.5" y="52.7">6.8K</text>
<text x="166.5" y="49.8">15pF</text>
<text x="218.1" y="49.8">R125</text>
<text x="225.4" y="49.8">0</text>
<text x="263.8" y="51.3">R113</text>
<text x="263.8" y="48.3">C36</text>
<text x="271.1" y="51.3">20K</text>
<text x="271.1" y="48.3">15pF</text>
<text x="5.9" y="57.2">DC_JACK</text>
<text x="60.4" y="57.2">D4</text>
<text x="64.9" y="57.2">TVS_SMAJ5.0CA_5V</text>
<text x="110.3" y="60" transform="rotate(-90 110.3 60)">C31</text>
<text x="110.3" y="54.8" transform="rotate(-90 110.3 54.8)">0.1uf</text>
<text x="126.7" y="55.7">MP2143DJ</text>
<text x="156" y="58.4" transform="rotate(-90 156 58.4)">10K</text>
<text x="172.2" y="59.4" transform="rotate(-90 172.2 59.4)">47uF/10V/0805</text>
<text x="175.1" y="59.2" transform="rotate(-90 175.1 59.2)">0.1uf</text>
<text x="211.9" y="56.3" transform="rotate(-90 211.9 56.3)">0.1uf</text>
<text x="228.2" y="56.3" transform="rotate(-90 228.2 56.3)">0.1uf</text>
<text x="232.8" y="54.2">MP2143DJ</text>
<text x="260.6" y="56.9" transform="rotate(-90 260.6 56.9)">10K</text>
<text x="276.8" y="57.9" transform="rotate(-90 276.8 57.9)">47uF/10V/0805</text>
<text x="279.7" y="57.8" transform="rotate(-90 279.7 57.8)">0.1uf</text>
<text x="156" y="65.1" transform="rotate(-90 156 65.1)">R105</text>
<text x="172.2" y="65.1" transform="rotate(-90 172.2 65.1)">C236</text>
<text x="175.1" y="64.4" transform="rotate(-90 175.1 64.4)">C30</text>
<text x="211.9" y="61.4" transform="rotate(-90 211.9 61.4)">C38</text>
<text x="228.2" y="61.4" transform="rotate(-90 228.2 61.4)">C39</text>
<text x="260.6" y="63.6" transform="rotate(-90 260.6 63.6)">R114</text>
<text x="276.8" y="63.6" transform="rotate(-90 276.8 63.6)">C238</text>
<text x="279.7" y="62.9" transform="rotate(-90 279.7 62.9)">C37</text>
<text x="22.1" y="73.4">D7</text>
<text x="22.1" y="74.8">BLUE_LED</text>
<text x="17.5" y="81.2" transform="rotate(-90 17.5 81.2)">2K</text>
<text x="9.6" y="92.5">MMBT5551</text>
<text x="14.5" y="91.1">Q2</text>
<text x="26.6" y="91.1">R93</text>
<text x="32.5" y="91.1">10K</text>
<text x="37.9" y="143.5">U9</text>
<text x="129.2" y="142">U7</text>
<text x="226.5" y="139.1">U10</text>
<text x="247.5" y="141.1">L7</text>
<text x="254.9" y="141.1">1uH</text>
<text x="59" y="145.6">L6</text>
<text x="66.3" y="145.6">1uH</text>
<text x="70.8" y="150">4.7K</text>
<text x="109.1" y="150">R107</text>
<text x="116.4" y="150">4.7K(NC)</text>
<text x="150.3" y="144.1">L4</text>
<text x="157.7" y="144.1">1uH</text>
<text x="162.1" y="148.5">4.7K</text>
<text x="206.3" y="147">R117</text>
<text x="209.3" y="150">R169</text>
<text x="213.7" y="147">4.7K(NC)</text>
<text x="216.6" y="150">0</text>
<text x="254.9" y="145.6">R164</text>
<text x="254.9" y="148.5">C50</text>
<text x="262.3" y="145.6">4.7K</text>
<text x="262.3" y="148.5">15pF</text>
<text x="17.7" y="151.5">R126</text>
<text x="20.7" y="154.4">R130</text>
<text x="25.1" y="151.5">4.7K(NC)</text>
<text x="28" y="154.4">0</text>
<text x="66.3" y="155.9">R127</text>
<text x="66.3" y="152.9">C40</text>
<text x="73.7" y="155.9">15K</text>
<text x="73.7" y="152.9">15pF</text>
<text x="109.1" y="152.9">R111</text>
<text x="116.4" y="152.9">0</text>
<text x="157.7" y="151.5">C32</text>
<text x="157.7" y="154.4">R108</text>
<text x="165.1" y="154.4">45.3K</text>
<text x="165.1" y="151.5">15pF</text>
<text x="224" y="154.4">MP2143DJ</text>
<text x="254.9" y="151.5">R118</text>
<text x="254.9" y="154.4">R171</text>
<text x="262.3" y="151.5">45.3KR172</text>
<text x="262.3" y="154.4">33K R173</text>
<text x="272.6" y="154.4">0(NC)</text>
<text x="272.6" y="151.5">0</text>
<text x="14.5" y="160.9" transform="rotate(-90 14.5 160.9)">0.1uf</text>
<text x="30.7" y="160.9" transform="rotate(-90 30.7 160.9)">0.1uf</text>
<text x="35.4" y="158.8">MP2143DJ</text>
<text x="63.2" y="161.5" transform="rotate(-90 63.2 161.5)">10K</text>
<text x="105.9" y="159.4" transform="rotate(-90 105.9 159.4)">0.1uf</text>
<text x="122.1" y="159.4" transform="rotate(-90 122.1 159.4)">0.1uf</text>
<text x="126.7" y="157.4">MP2143DJ</text>
<text x="154.5" y="160" transform="rotate(-90 154.5 160)">10K</text>
<text x="170.7" y="161" transform="rotate(-90 170.7 161)">47uF/10V/0805</text>
<text x="173.6" y="160.9" transform="rotate(-90 173.6 160.9)">0.1uf</text>
<text x="203.1" y="156.5" transform="rotate(-90 203.1 156.5)">0.1uf</text>
<text x="219.3" y="156.5" transform="rotate(-90 219.3 156.5)">0.1uf</text>
<text x="251.7" y="160" transform="rotate(-90 251.7 160)">10K</text>
<text x="254.9" y="157.4">R170</text>
<text x="262.3" y="157.4">20K R174</text>
<text x="272.6" y="157.4">0(NC)</text>
<text x="279.7" y="158.1" transform="rotate(-90 279.7 158.1)">47uF/10V/0805</text>
<text x="282.7" y="157.9" transform="rotate(-90 282.7 157.9)">0.1uf</text>
<text x="14.5" y="166" transform="rotate(-90 14.5 166)">C42</text>
<text x="30.7" y="166" transform="rotate(-90 30.7 166)">C43</text>
<text x="79.4" y="162.5" transform="rotate(-90 79.4 162.5)">47uF/10V/0805</text>
<text x="82.3" y="167.5" transform="rotate(-90 82.3 167.5)">C41</text>
<text x="82.3" y="162.3" transform="rotate(-90 82.3 162.3)">0.1uf</text>
<text x="105.9" y="164.6" transform="rotate(-90 105.9 164.6)">C34</text>
<text x="122.1" y="164.6" transform="rotate(-90 122.1 164.6)">C35</text>
<text x="154.5" y="166.8" transform="rotate(-90 154.5 166.8)">R109</text>
<text x="170.7" y="166.8" transform="rotate(-90 170.7 166.8)">C237</text>
<text x="173.6" y="166" transform="rotate(-90 173.6 166)">C33</text>
<text x="203.1" y="162.3" transform="rotate(-90 203.1 162.3)">C103</text>
<text x="219.3" y="162.3" transform="rotate(-90 219.3 162.3)">C105</text>
<text x="251.7" y="166.8" transform="rotate(-90 251.7 166.8)">R121</text>
<text x="279.7" y="163.8" transform="rotate(-90 279.7 163.8)">C241</text>
<text x="282.7" y="163.1" transform="rotate(-90 282.7 163.1)">C51</text>
<text x="63.2" y="168.3" transform="rotate(-90 63.2 168.3)">R128</text>
<text x="79.4" y="168.3" transform="rotate(-90 79.4 168.3)">C239</text>
</g>
<g font-size="1.3">
<text x="53.1" y="39.2">VDD_5V</text>
<text x="107.6" y="37.7">VDD_5V</text>
<text x="172.4" y="39.5">VDD_1V0</text>
<text x="209.3" y="36.3">VDD_5V</text>
<text x="232.5" y="40.9">2</text>
<text x="251.5" y="40.9">3</text>
<text x="277" y="38">VDD_1V8</text>
<text x="6.2" y="47.5">VDD_USB2JTAG_5V</text>
<text x="38.1" y="46.8">2</text>
<text x="48.2" y="45.4">1</text>
<text x="125" y="42.4">2</text>
<text x="144" y="43.9">5</text>
<text x="144" y="42.4">3</text>
<text x="144" y="46.8">1</text>
<text x="168" y="47.5">VDD_5V</text>
<text x="232.5" y="46.8">8</text>
<text x="251.5" y="42.4">5</text>
<text x="251.5" y="45.4">1</text>
<text x="274.1" y="46">VDD_5V</text>
<text x="17.3" y="52.7">2</text>
<text x="17.3" y="51.2">1</text>
<text x="38.1" y="52.7">5</text>
<text x="48.2" y="48.3">3</text>
<text x="48.2" y="51.2">6</text>
<text x="125" y="48.3">8</text>
<text x="144" y="52.7">7</text>
<text x="251.5" y="51.2">7</text>
<text x="17.3" y="54.2">3</text>
<text x="48.2" y="54.2">4</text>
<text x="133.8" y="56.3" transform="rotate(-90 133.8 56.3)">4</text>
<text x="135.3" y="56.3" transform="rotate(-90 135.3 56.3)">6</text>
<text x="241.3" y="54.8" transform="rotate(-90 241.3 54.8)">4</text>
<text x="242.8" y="54.8" transform="rotate(-90 242.8 54.8)">6</text>
<text x="14.8" y="67.2">VDD_5V</text>
<text x="17.4" y="88.8" transform="rotate(-90 17.4 88.8)">3 R189</text>
<text x="17.4" y="94.6" transform="rotate(-90 17.4 94.6)">2</text>
<text x="21.7" y="91">1</text>
<text x="200.4" y="136.4">VDD_5V</text>
<text x="11.8" y="140.8">VDD_5V</text>
<text x="61.9" y="138.8">VDD_1V8</text>
<text x="79.6" y="142.6">VDD_1V5</text>
<text x="103.2" y="139.4">VDD_5V</text>
<text x="170.9" y="141.1">VDD_3V3</text>
<text x="223.7" y="141.1">2</text>
<text x="242.7" y="142.6">5</text>
<text x="242.7" y="141.1">3</text>
<text x="279.9" y="138.2">VDD_VIO</text>
<text x="35.1" y="145.5">2</text>
<text x="54.1" y="147">5</text>
<text x="54.1" y="145.5">3</text>
<text x="54.1" y="150">1</text>
<text x="126.4" y="144.1">2</text>
<text x="126.4" y="150">8</text>
<text x="145.5" y="145.5">5</text>
<text x="145.5" y="144.1">3</text>
<text x="145.5" y="148.5">1</text>
<text x="168" y="149.1">VDD_1V8</text>
<text x="223.7" y="147">8</text>
<text x="242.7" y="145.5">1</text>
<text x="35.1" y="151.4">8</text>
<text x="54.1" y="155.9">7</text>
<text x="76.7" y="150.6">VDD_5V</text>
<text x="145.5" y="154.4">7</text>
<text x="232.5" y="155" transform="rotate(-90 232.5 155)">4</text>
<text x="234" y="155" transform="rotate(-90 234 155)">6</text>
<text x="242.7" y="151.4">7</text>
<text x="43.9" y="159.4" transform="rotate(-90 43.9 159.4)">4</text>
<text x="45.4" y="159.4" transform="rotate(-90 45.4 159.4)">6</text>
<text x="135.3" y="157.9" transform="rotate(-90 135.3 157.9)">4</text>
<text x="136.7" y="157.9" transform="rotate(-90 136.7 157.9)">6</text>
</g>
<g font-size="1.3" fill="#004080">
<text x="235" y="41.9">VIN</text>
<text x="247.5" y="41.9">SW</text>
<text x="40.6" y="47.8">2</text>
<text x="45.7" y="46.3">1</text>
<text x="127.5" y="43.3">VIN</text>
<text x="138.5" y="44.8">VOUT</text>
<text x="140" y="43.3">SW</text>
<text x="140.3" y="47.8">PG</text>
<text x="235" y="47.8">EN</text>
<text x="246.1" y="43.3">VOUT</text>
<text x="247.8" y="46.3">PG</text>
<text x="40.6" y="53.7">5</text>
<text x="45.7" y="49.2">3</text>
<text x="45.7" y="52.2">6</text>
<text x="127.5" y="49.2">EN</text>
<text x="134.7" y="53.8" transform="rotate(-90 134.7 53.8)">GND</text>
<text x="136.2" y="53.8" transform="rotate(-90 136.2 53.8)">GND</text>
<text x="140.5" y="53.7">FB</text>
<text x="242.3" y="52.3" transform="rotate(-90 242.3 52.3)">GND</text>
<text x="243.7" y="52.3" transform="rotate(-90 243.7 52.3)">GND</text>
<text x="248" y="52.2">FB</text>
<text x="45.7" y="55.1">4</text>
<text x="226.2" y="142">VIN</text>
<text x="237.2" y="143.5">VOUT</text>
<text x="238.7" y="142">SW</text>
<text x="37.6" y="146.5">VIN</text>
<text x="48.7" y="147.9">VOUT</text>
<text x="50.1" y="146.5">SW</text>
<text x="129" y="145">VIN</text>
<text x="140" y="146.5">VOUT</text>
<text x="141.5" y="145">SW</text>
<text x="141.7" y="149.4">PG</text>
<text x="226.2" y="147.9">EN</text>
<text x="239" y="146.5">PG</text>
<text x="37.6" y="152.4">EN</text>
<text x="50.4" y="150.9">PG</text>
<text x="129" y="150.9">EN</text>
<text x="136.2" y="155.4" transform="rotate(-90 136.2 155.4)">GND</text>
<text x="137.7" y="155.4" transform="rotate(-90 137.7 155.4)">GND</text>
<text x="142" y="155.3">FB</text>
<text x="233.4" y="152.5" transform="rotate(-90 233.4 152.5)">GND</text>
<text x="234.9" y="152.5" transform="rotate(-90 234.9 152.5)">GND</text>
<text x="239.2" y="152.4">FB</text>
<text x="44.8" y="156.9" transform="rotate(-90 44.8 156.9)">GND</text>
<text x="46.3" y="156.9" transform="rotate(-90 46.3 156.9)">GND</text>
<text x="50.6" y="156.8">FB</text>
</g>
<g font-size="1.3" fill="#f00">
<text x="149.1" y="46.7">PG_1V0 R106</text>
<text x="255.2" y="45.2">PG_1V8</text>
<text x="206.6" y="49.6">PG_1V0</text>
<text x="43.1" y="90.8">PG_3V3</text>
<text x="50.4" y="91.8">PG_3V3</text>
<text x="56.5" y="91.8">[2,4]</text>
<text x="57.8" y="149.8">PG_1V5 R129</text>
<text x="149.1" y="148.3">PG_3V3 R110</text>
<text x="197.8" y="149.8">PG_1V5</text>
<text x="9.2" y="154.2">PG_1V8</text>
<text x="100.5" y="152.7">PG_1V5</text>
</g>
<g font-size="1.3" fill="#f0f">
<text x="238.7" y="197.1">Title</text>
<text x="238.7" y="201.5">Size</text>
<text x="244.6" y="201.5">Document</text>
<text x="251.6" y="201.5">Number</text>
<text x="287.3" y="201.5">Rev</text>
<text x="287.3" y="203.9">1.2</text>
<text x="238.7" y="206">Date:</text>
<text x="246.4" y="206">Thursday, December 21, 2017</text>
<text x="268.2" y="206">Sheet</text>
<text x="275.5" y="206">2</text>
<text x="279.9" y="206">of</text>
<text x="284.4" y="206">17</text>
</g>
<g font-size="1.1">
<text x="30.7" y="1.1">5</text>
<text x="89" y="1.1">4</text>
<text x="147.4" y="1.1">3</text>
<text x="205.7" y="1.1">2</text>
<text x="264" y="1.1">1</text>
<text x=".4" y="28.1">D</text>
<text x="293.6" y="28.1">D</text>
<text x=".4" y="79.4">C</text>
<text x="293.6" y="79.4">C</text>
<text x=".4" y="130.7">B</text>
<text x="293.6" y="130.7">B</text>
<text x=".4" y="182">A</text>
<text x="293.6" y="182">A</text>
<text x="30.7" y="207.8">5</text>
<text x="89" y="207.8">4</text>
<text x="147.4" y="207.8">3</text>
<text x="205.7" y="207.8">2</text>
<text x="264" y="207.8">1</text>
</g>
</svg>
